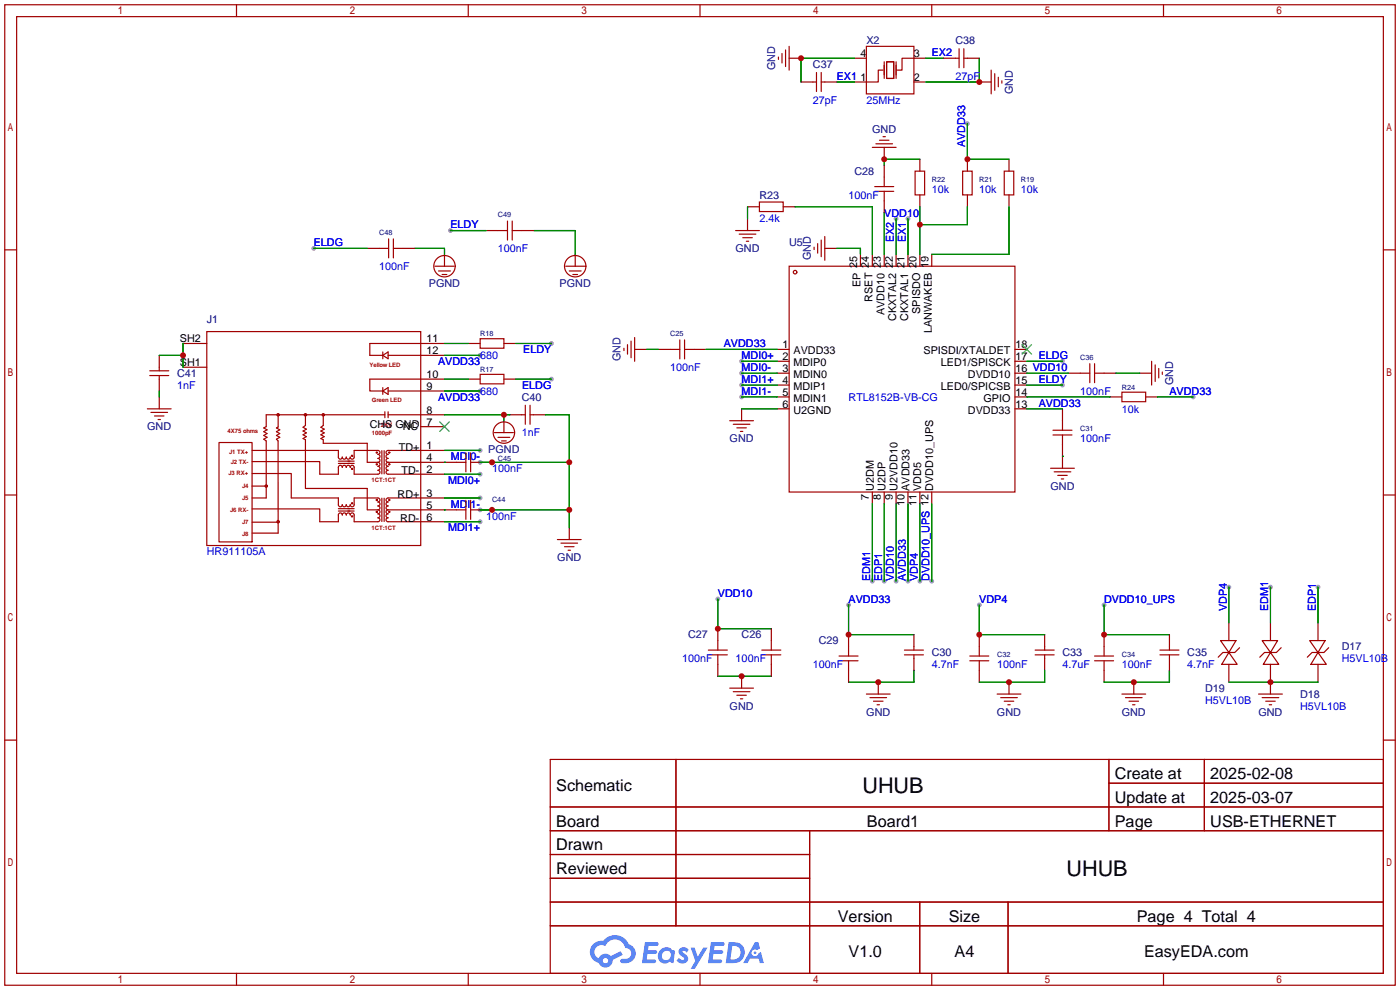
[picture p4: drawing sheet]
<svg xmlns="http://www.w3.org/2000/svg" width="299mm" height="212mm" viewBox="0 0 299 212" stroke-linecap="round" stroke-linejoin="round" font-family="sans-serif">
<g fill="#999">
<circle cx="102.6" cy="101.3" r=".51"/>
<circle cx="158.5" cy="77.2" r=".51"/>
<circle cx="158.5" cy="79.8" r=".51"/>
<circle cx="102.6" cy="96.3" r=".51"/>
<circle cx="158.5" cy="84.8" r=".51"/>
<circle cx="102.6" cy="106.4" r=".51"/>
<circle cx="102.6" cy="111.5" r=".51"/>
<circle cx="158.5" cy="82.3" r=".51"/>
<circle cx="186.4" cy="124.2" r=".51"/>
<circle cx="189" cy="124.2" r=".51"/>
<circle cx="191.5" cy="124.2" r=".51"/>
<circle cx="153.4" cy="128" r=".51"/>
<circle cx="181.4" cy="129.3" r=".51"/>
<circle cx="194.1" cy="124.2" r=".51"/>
<circle cx="209.3" cy="129.3" r=".51"/>
<circle cx="196.6" cy="124.2" r=".51"/>
<circle cx="236" cy="129.3" r=".51"/>
<circle cx="199.1" cy="124.2" r=".51"/>
<circle cx="102.6" cy="75.9" r=".51"/>
<circle cx="102.6" cy="83.6" r=".51"/>
<circle cx="117.9" cy="81" r=".51"/>
<circle cx="117.9" cy="73.4" r=".51"/>
<circle cx="227.1" cy="82.3" r=".51"/>
<circle cx="227.1" cy="77.2" r=".51"/>
<circle cx="206.8" cy="26.4" r=".51"/>
<circle cx="194.1" cy="46.7" r=".51"/>
<circle cx="191.5" cy="46.7" r=".51"/>
<circle cx="102.6" cy="98.8" r=".51"/>
<circle cx="102.6" cy="109" r=".51"/>
<circle cx="67.1" cy="53.1" r=".51"/>
<circle cx="96.3" cy="49.3" r=".51"/>
<circle cx="281.7" cy="125.5" r=".51"/>
<circle cx="271.5" cy="125.5" r=".51"/>
<circle cx="262.6" cy="125.5" r=".51"/>
<circle cx="255" cy="84.8" r=".51"/>
</g>
<g fill="none" stroke="#a10000" stroke-width=".25">
<path d="M1 1h297.2v209.6h-297.2zM3.6 3.6h292.1v204.4h-292.1zM50.5 1v2.6M100.1 1v2.6M149.6 1v2.6M199.1 1v2.6M248.7 1v2.6M1 53.4h2.6M295.7 53.4h2.5M1 105.8h2.6M295.7 105.8h2.5M1 158.2h2.6"/>
<path d="M295.7 158.2h2.5M117.6 162.3h178.1v45.7h-178.1zM117.6 172.5h178.1M117.6 177.5h178.1M144.5 162.3v35.6M173 177.5v30.5M237 162.3v15.2M237 167.4h58.7M257.4 162.3v15.2M117.6 182.6h55.4M117.6 192.8h178.1M117.6 187.7h55.4"/>
<path d="M117.6 197.9h178.1M196.6 192.8v15.2M215.4 192.8v15.2M50.5 208v2.6M100.1 208v2.6M149.6 208v2.6M199.1 208v2.6M248.7 208v2.6"/>
</g>
<g fill="#5487ff">
<path d="M145.3 202.7a1.3 1.3 0 0 1 1.9 .3l-.4 .6a.54 .54 0 0 0-.9-.2l.1 .2a1.34 1.34 0 0 1 .9 1.8 1.47 1.47 0 0 1-2.3-.1l.5-.6 .8 .5a.31 .31 0 0 0 .4-.3 .31 .31 0 0 0-.3-.4 1.12 1.12 0 0 1-.7-1.8z"/>
<path d="M147.6 202.5h.9l.6 2 1.2-2h.9l-2.7 4.6h-.9l1-1.7z"/>
<path d="M137.8 201.4h1.7a1.31 1.31 0 0 1 1.2 .2 .4 .4 0 0 1-.3 .5l-1.8 .1-.1 .9h1.6a.4 .4 0 0 1 .4 .4 .4 .4 0 0 1-.5 .4h-1.6l-.2 1.2h1.4a.46 .46 0 0 1 .5 0 .46 .46 0 0 1 .1 .5l-.4 .2h-2.6z"/>
<path d="M151.9 201.4h1.7a1.32 1.32 0 0 1 1.2 .2 .39 .39 0 0 1-.3 .5l-1.8 .1-.1 .9h1.6a.4 .4 0 0 1 .4 .4 .4 .4 0 0 1-.4 .4h-1.7l-.2 1.2h1.4a.46 .46 0 0 1 .5 0 .46 .46 0 0 1 .1 .5l-.4 .2h-2.6z"/>
<path d="M161.3 201.4h.8l.3 1.3-.6 .4a.75 .75 0 0 0-1.1 .3 .75 .75 0 0 0 .5 1 .75 .75 0 0 0 .9-.7l.5-.2 .6 2.3h-.8l-.3-.9h-1.8l-.5 .9h-1z"/>
<path d="M155.7 201.4l-.6 4.4h1.5a2.27 2.27 0 0 0 2.6-2.2 2.27 2.27 0 0 0-2.7-2.2zM156.5 202.1a1.5 1.5 0 0 1 1.8 1.6 1.5 1.5 0 0 1-1.9 1.4h-.3z"/>
<path d="M141.2 203a1.6 1.6 0 0 0-.3 2.3 1.6 1.6 0 0 0 2.3 .2l.7 .3 .3-2.4-.1-.3-.5-.1a1.58 1.58 0 0 0-2.4 0zM141.8 203.5a.98 .98 0 0 1 1.6 .4 .98 .98 0 0 1-1.1 1.3 .94 .94 0 0 1-.9-.7 .94 .94 0 0 1 .4-1z"/>
<path d="M126.8 201.8a2.37 2.37 0 0 0 1.1 4 1.54 1.54 0 0 0 1.8 1 1.54 1.54 0 0 0 1.2-1.6l2.2-1.1-.5-.8-2 1a1.57 1.57 0 0 0-2.7 .5 1.5 1.5 0 0 1-.7-2.1 1.5 1.5 0 0 1 2.2-.5 2.23 2.23 0 0 1 2.3-1.4 2.23 2.23 0 0 1 2 1.8 1.16 1.16 0 0 1 1.2 1.1 1.16 1.16 0 0 1-1.1 1.2h-.7a.47 .47 0 0 0-.5 .4 .47 .47 0 0 0 .4 .5 2.17 2.17 0 0 0 2.5-.9 2.17 2.17 0 0 0-.3-2.7l-.8-.4a3.2 3.2 0 0 0-5.5-.7l-1.1 .1zM128.8 205.3a.6 .6 0 0 1 1.2 0 .6 .6 0 0 1-1.2 0z"/>
<circle cx="161.4" cy="203.6" r=".28"/>
</g>
<g fill="none" stroke="#a10000" stroke-width=".25">
<path d="M166.4 12.2v.5M167.1 11.4v2.1M167.9 10.7v3.5M168.7 9.9v5.1M173.7 17.5h.8M174.5 15.5v4.1M175.5 15.5v4.1M175.5 17.5h.8M185.2 9.9h10.1v10.2h-10.1zM188.7 15h-1v2.5h-2.5M189 13.2v3.6M189.5 13.2h1.5v3.6h-1.5z"/>
<path d="M191.5 13.2v3.6M195.3 12.4h-2.5v2.6h-1M204.2 12.4h.8M205 10.4v4.1M206 10.4v4.1M206 12.4h.8M211.8 15v5.1M212.6 15.7v3.6M213.4 16.5v2M214.1 17.3v.5M186.4 31.5h5.1M186.9 39.9h4.1"/>
<path d="M187.2 30.7h3.6M188 30h2M188.7 29.2h.5M189 37.8v2.1M195.6 36.6h2v5.1h-2zM205.7 36.6h2.1v5.1h-2.1zM214.6 36.6h2.1v5.1h-2.1zM81 53.1h2.1M83.1 51.1v4M84.1 53.1h2M84.1 51.1v4M93 56.9h4"/>
<path d="M93.7 57.9h2.6M94.5 58.7h1M106.4 49.3h2.1M108.5 47.2v4.1M109.5 49.3h2M109.5 47.2v4.1M120.9 56.9h4.1M121.7 57.9h2.5M122.4 58.7h1M157.2 49.3h5.1M158 50h3.5M158.7 50.8h2.1"/>
<path d="M159.5 51.6h.5M162.3 43.2h5.1v2h-5.1zM168.7 56.9h48.2v48.3h-48.2zM174 52.8v.5M174.8 52.1v2M175.5 51.3v3.6M176.3 50.5v5.1M186.9 40.9h4.1M189 40.9v2M32 79.2h4.1M34 78.5v.7M44.2 70.9h45.7v45.7h-45.7z"/>
<path d="M81.8 75.9l1.1-.7v1.5zM81.8 75.2v1.5M82.9 75.9h7M89.9 73.4h-10.9v2.5h2.8M102.6 72.4h5.1v2h-5.1zM133.3 74.4v.5M134.1 73.7v2M134.9 72.9v3.6M135.6 72.1v5.1M143.3 74.7h2M145.3 72.6v4.1M146.3 72.6v4.1"/>
<path d="M146.3 74.7h2M230.9 79.8h2M232.9 77.7v4.1M233.9 79.8h2.1M233.9 77.7v4.1M246.1 77.2v5.1M246.9 78v3.5M247.6 78.7v2.1M248.4 79.5v.5M31.5 87.4h5.1M32 80.3h4.1M32.3 88.1h3.5"/>
<path d="M33 88.9h2.1M33.8 89.7h.5M34 80.3v.7M46.8 94.6h7.1v21.2h-7.1zM53.9 98.6h14.4v2.7h4v-1.4a.42 .42 0 0 1 .4-.5 .42 .42 0 0 1 .5 .5 .43 .43 0 0 1 .4-.5 .43 .43 0 0 1 .4 .5 .43 .43 0 0 1 .4-.5 .43 .43 0 0 1 .5 .5 .42 .42 0 0 1 .4-.5 .42 .42 0 0 1 .4 .5v1.4h5.1a.42 .42 0 0 0 .4-.4 .42 .42 0 0 0-.4-.4 .43 .43 0 0 0 .4-.4 .43 .43 0 0 0-.4-.4 .43 .43 0 0 0 .4-.5 .43 .43 0 0 0-.4-.4M53.9 96.3h18.4M59.4 88.6v2.7l-.3 .2 .7 .4-.7 .4 .7 .4-.7 .4 .7 .4-.7 .4 .3 .3v19.7h-5.5M65.3 88.6v2.3l-.5 .4 .7 .4-.7 .4 .7 .4-.7 .4 .7 .4-.7 .4 .5 .3v10.4h13.2v4.5l2.3 .1M69.1 88.6v2.3l-.5 .4 .7 .4-.7 .4 .7 .4-.7 .4 .7 .4-.7 .4 .5 .3v.7h9.4v4.1h2.3M72.3 96.3v1.4M72.3 97.7a.42 .42 0 0 0 .4 .4 .42 .42 0 0 0 .5-.4 .43 .43 0 0 0 .4 .4 .43 .43 0 0 0 .4-.4 .43 .43 0 0 0 .4 .4 .43 .43 0 0 0 .5-.4 .42 .42 0 0 0 .4 .4 .42 .42 0 0 0 .4-.4v-1.4h5.1a.43 .43 0 0 1 .4 .4 .43 .43 0 0 1-.4 .4 .43 .43 0 0 1 .4 .4 .43 .43 0 0 1-.4 .5 .42 .42 0 0 1 .4 .4 .42 .42 0 0 1-.4 .4M72.3 98.6h3.4"/>
<path d="M72.3 99h3.4M81.6 96.3v5M81.8 83.6l1.1-.8v1.5zM81.8 82.8v1.5M82.1 96.3v5M82.3 88.6h-25.4v2.6l-.5 .3 .7 .4-.7 .4 .7 .4-.7 .4 .7 .4-.7 .4 .5 .3v12.2h-3M82.3 88v1.3M82.9 88.6h7M82.9 88v1.3M82.9 83.6h7M82.9 98.8h7M82.9 98.8a.43 .43 0 0 0-.4 .4 .43 .43 0 0 0 .4 .5 .43 .43 0 0 0-.4 .4 .43 .43 0 0 0 .4 .4 .42 .42 0 0 0-.4 .4 .42 .42 0 0 0 .4 .4h7"/>
<path d="M89.9 81h-10.9v2.6h2.8M89.9 96.3h-7a.43 .43 0 0 0-.4 .4 .43 .43 0 0 0 .4 .4 .43 .43 0 0 0-.4 .4 .43 .43 0 0 0 .4 .5 .42 .42 0 0 0-.4 .4 .42 .42 0 0 0 .4 .4M97.5 98.8h2.1M99.6 96.8v4M100.6 98.8h2M100.6 96.8v4M102.6 80h5.1v2h-5.1zM105.7 92.5h4M106.4 93.5h2.6M107.2 94.2h1M111.5 88.6h.8M112.3 86.6v4.1"/>
<path d="M113.3 88.6h.7M113.3 86.6v4.1M156 89.9h5M156.7 90.7h3.6M157.5 91.4h2M158.2 92.2h.5M225 91.9h4.1M225 93h4.1M227.1 89.9v2M227.1 93v2M239.8 83.8h5.1v2.1h-5.1zM53.8 103.9h3.1"/>
<path d="M53.9 108.8h14.4v2.7h4v-1.4a.42 .42 0 0 1 .4-.5 .42 .42 0 0 1 .5 .5 .43 .43 0 0 1 .4-.5 .43 .43 0 0 1 .4 .5 .43 .43 0 0 1 .4-.5 .43 .43 0 0 1 .5 .5 .42 .42 0 0 1 .4-.5 .42 .42 0 0 1 .4 .5v1.4h5.1a.42 .42 0 0 0 .4-.4 .42 .42 0 0 0-.4-.4 .43 .43 0 0 0 .4-.5 .43 .43 0 0 0-.4-.4 .43 .43 0 0 0 .4-.4 .43 .43 0 0 0-.4-.4M53.9 101.2h8.4v5.2h10v1.5a.42 .42 0 0 0 .4 .4 .42 .42 0 0 0 .5-.4 .43 .43 0 0 0 .4 .4 .43 .43 0 0 0 .4-.4 .43 .43 0 0 0 .4 .4 .43 .43 0 0 0 .5-.4 .42 .42 0 0 0 .4 .4 .42 .42 0 0 0 .4-.4v-1.5h5.1a.43 .43 0 0 1 .4 .5 .43 .43 0 0 1-.4 .4 .43 .43 0 0 1 .4 .4 .43 .43 0 0 1-.4 .4 .42 .42 0 0 1 .4 .4 .42 .42 0 0 1-.4 .5M53.9 111.6h5.5M72.3 108.7h3.4M72.3 109.2h3.4M81.6 106.5v5M82.1 106.5v5M82.9 109h7M82.9 109a.43 .43 0 0 0-.4 .4 .43 .43 0 0 0 .4 .4 .43 .43 0 0 0-.4 .4 .43 .43 0 0 0 .4 .5 .42 .42 0 0 0-.4 .4 .42 .42 0 0 0 .4 .4h7M89.9 106.4h-7a.43 .43 0 0 0-.4 .5 .43 .43 0 0 0 .4 .4 .43 .43 0 0 0-.4 .4 .43 .43 0 0 0 .4 .4 .42 .42 0 0 0-.4 .4 .42 .42 0 0 0 .4 .5M97.5 109h2.1M99.6 106.9v4.1"/>
<path d="M100.6 109h2M100.6 106.9v4.1M119.1 115.3h5.1M119.9 116.1h3.5M120.6 116.8h2.1M121.4 117.6h.5M224.5 100.1h5.1M225.3 100.8h3.6M226.1 101.6h2M226.8 102.4h.5M151.4 140h4M151.4 138.9h4"/>
<path d="M153.4 136.9v2M153.4 140v2M162.8 140h4.1M162.8 138.9h4.1M164.8 136.9v2M164.8 140v2M181.4 138.2v2M193.3 140h4.1M193.3 138.9h4.1M195.3 138.2v.7M195.3 140v.7M209.3 138.2v2"/>
<path d="M221.2 140h4.1M221.2 138.9h4.1M223.3 138.2v.7M223.3 140v.7M236 138.2v2M247.9 140h4.1M247.9 138.9h4.1M249.9 138.2v.7M249.9 140v.7M260.9 136.9h3.3l-1.6 2.5zM262.6 139.4l1.8 2.6h-3.3zM264.9 138.4l-1 1h-2.5l-1.1 1.1"/>
<path d="M269.7 136.9h3.3l-1.5 2.5zM271.5 139.4l1.8 2.6h-3.3zM273.8 138.4l-1 1h-2.5l-1.1 1.1M279.9 136.9h3.3l-1.5 2.5zM281.7 139.4l1.8 2.6h-3.3zM284 138.4l-1 1h-2.6l-1 1.1M156 147.1h5M156.7 147.8h3.6M157.5 148.6h2M158.2 149.4h.5M179.3 140.2h4.1M179.3 141.2h4.1"/>
<path d="M181.4 141.2v2.1M185.2 148.3h5M185.9 149.1h3.6M186.7 149.9h2M187.5 150.6h.5M207.3 140.2h4M207.3 141.2h4M209.3 141.2v2.1M213.1 148.3h5.1M213.9 149.1h3.5M214.6 149.9h2.1M215.4 150.6h.5"/>
<path d="M233.9 140.2h4.1M233.9 141.2h4.1M236 141.2v2.1M239.8 148.3h5.1M240.5 149.1h3.6M241.3 149.9h2M242.1 150.6h.5M269 148.3h5.1M269.7 149.1h3.6M270.5 149.9h2M271.3 150.6h.5"/>
<circle cx="95" cy="56.9" r="2.29"/>
<circle cx="122.9" cy="56.9" r="2.29"/>
<circle cx="169.9" cy="58.2" r=".38"/>
<circle cx="59.4" cy="88.6" r=".25"/>
<circle cx="65.3" cy="88.6" r=".25"/>
<circle cx="69.1" cy="88.6" r=".25"/>
<circle cx="75.2" cy="97.4" r=".13"/>
<circle cx="80.5" cy="99.2" r=".13"/>
<circle cx="80.5" cy="96.7" r=".13"/>
<circle cx="83.2" cy="99.2" r=".13"/>
<circle cx="83.2" cy="96.7" r=".13"/>
<circle cx="107.7" cy="92.5" r="2.29"/>
<circle cx="56.9" cy="103.9" r=".25"/>
<circle cx="59.4" cy="111.5" r=".25"/>
<circle cx="75.2" cy="107.6" r=".13"/>
<circle cx="75.2" cy="110.4" r=".13"/>
<circle cx="75.2" cy="100.2" r=".13"/>
<circle cx="80.5" cy="106.9" r=".13"/>
<circle cx="80.5" cy="109.4" r=".13"/>
<circle cx="83.2" cy="106.9" r=".13"/>
<circle cx="83.2" cy="109.4" r=".13"/>
</g>
<g fill="none" stroke="#870000" stroke-width=".25">
<path d="M168.7 12.4h2.5M171.2 17.5h2.5M176.3 17.5h2.5M182.6 12.4h2.6M182.6 17.5h2.6M195.3 12.4h2.6M195.3 17.5h2.6M201.7 12.4h2.5M206.8 12.4h2.5M209.3 17.5h2.5M189 31.5v2.5M189 35.3v2.5"/>
<path d="M196.6 34v2.6M206.8 34v2.6M215.6 34v2.6M78.5 53.1h2.5M86.1 53.1h2.5M95 54.4v2.5M103.9 49.3h2.5M111.5 49.3h2.5M122.9 54.4v2.5M159.8 44.2h2.5M159.8 46.7v2.6M167.4 44.2h2.5"/>
<path d="M176.3 53.1h2.5M183.9 54.4v2.5M186.4 54.4v2.5M189 42.9v2.6M189 54.4v2.5M191.5 54.4v2.5M194.1 54.4v2.5M196.6 41.7v2.5M196.6 54.4v2.5M199.1 54.4v2.5M206.8 41.7v2.5M215.6 41.7v2.5"/>
<path d="M34 75.9v2.6M39.1 73.4h5.1M39.1 78.5h5.1M89.9 73.4h5.1M89.9 75.9h5.1M100.1 73.4h2.5M107.7 73.4h2.5M135.6 74.7h2.6M140.7 74.7h2.6M148.3 74.7h2.6M166.1 74.7h2.6M166.1 77.2h2.6"/>
<path d="M166.1 79.8h2.6M216.9 74.7h2.6M216.9 77.2h2.6M216.9 79.8h2.6M228.3 79.8h2.6M236 79.8h2.5M243.6 79.8h2.5M34 81v2.6M34 84.8v2.6M89.9 96.3h5.1M89.9 98.8h7.6M89.9 91.2h5.1"/>
<path d="M89.9 88.6h5.1M89.9 83.6h5.1M89.9 81h5.1M100.1 81h2.5M102.6 98.8h2.6M107.7 81h2.5M107.7 89.9v2.6M109 88.6h2.5M114 88.6h2.6M158.5 87.4v2.5M166.1 82.3h2.6M166.1 84.8h2.6"/>
<path d="M166.1 87.4h2.6M216.9 82.3h2.6M216.9 84.8h2.6M216.9 87.4h2.6M227.1 87.4v2.5M227.1 95v5.1M237.2 84.8h2.6M244.9 84.8h2.5M89.9 111.5h5.1M89.9 109h7.6M89.9 106.4h5.1M89.9 101.3h5.1"/>
<path d="M102.6 109h2.6M121.7 112.8v2.5M186.4 105.2v2.5M189 105.2v2.5M191.5 105.2v2.5M194.1 105.2v2.5M196.6 105.2v2.5M199.1 105.2v2.5M153.4 134.4v2.5M164.8 134.4v2.5M181.4 135.6v2.6M195.3 135.6v2.6"/>
<path d="M209.3 135.6v2.6M223.3 135.6v2.6M236 135.6v2.6M249.9 135.6v2.6M262.6 133.1v3.8M271.5 133.1v3.8M281.7 133.1v3.8M153.4 142v2.5M158.5 144.5v2.6M164.8 142v2.5M181.4 143.3v2.5M187.7 145.8v2.5"/>
<path d="M195.3 140.7v2.6M209.3 143.3v2.5M215.6 145.8v2.5M223.3 140.7v2.6M236 143.3v2.5M242.3 145.8v2.5M249.9 140.7v2.6M262.6 142v3.8M271.5 142v6.3M281.7 142v3.8"/>
</g>
<path d="M218.4 73.7l2.1 2M220.5 73.7l-2.1 2M94 90.2l2 2M96 90.2l-2 2" fill="none" stroke="#3c3" stroke-width=".25"/>
<g fill="none" stroke="#008700" stroke-width=".25">
<path d="M178.8 17.5h3.8M182.6 12.4h-11.4v5.1M197.9 12.4h3.8M209.3 12.4v5.1h-11.4M196.6 34h-7.6v1.3M206.8 26.4v7.6h8.8M67.1 53.1h11.4M88.6 53.1h6.4v1.3M96.3 49.3h7.6M114 49.3h8.9v5.1M159.8 44.2v2.5M169.9 44.2h16.5v10.2"/>
<path d="M178.8 53.1h5.1v1.3M189 45.5v8.9M191.5 46.7v7.7M194.1 46.7v7.7M196.6 44.2v10.2M206.8 44.2v3.8h-10.2M215.6 44.2v10.2h-16.5M34 75.9h5.1M39.1 73.4v5.1M95 75.9h7.6M95 73.4h5.1M110.2 73.4h7.7"/>
<path d="M138.2 74.7h2.5M150.9 74.7h15.2M158.5 77.2h7.6M158.5 79.8h7.6M219.5 77.2h7.6M219.5 79.8h8.8M238.5 79.8h5.1M34 83.6v1.2M95 98.8h.1M95 96.3h7.6M95 83.6h7.6M95 81h5.1"/>
<path d="M95 88.6h14M102.6 98.8h19.1M107.7 88.6v1.3M110.2 81h7.7M116.6 88.6h5.1v24.2M158.5 84.8h7.6M158.5 82.3h7.6M158.5 87.4h7.6M219.5 84.8h17.7M219.5 82.3h7.6M219.5 87.4h7.6M227.1 97.5h.1"/>
<path d="M247.4 84.8h7.6M95 109h.1M95 101.3h7.6M95 106.4h7.6M95 111.5h7.6M102.6 109h19.1M186.4 107.7v16.5M189 107.7v16.5M191.5 107.7v16.5M194.1 107.7v16.5M196.6 107.7v16.5M199.1 107.7v16.5"/>
<path d="M153.4 128v6.4h11.4M181.4 129.3v6.3h13.9M209.3 129.3v6.3h14M236 129.3v6.3h13.9M262.6 125.5v7.6M271.5 125.5v7.6M281.7 125.5v7.6M153.4 144.5h11.4M195.3 143.3v2.5h-13.9M223.3 143.3v2.5h-14M249.9 143.3v2.5h-13.9M262.6 145.8h19.1"/>
</g>
<g fill="#c00">
<circle cx="153.4" cy="134.4" r=".63"/>
<circle cx="158.5" cy="144.5" r=".63"/>
<circle cx="189" cy="34" r=".63"/>
<circle cx="181.4" cy="135.6" r=".63"/>
<circle cx="187.7" cy="145.8" r=".63"/>
<circle cx="209.3" cy="135.6" r=".63"/>
<circle cx="215.6" cy="145.8" r=".63"/>
<circle cx="236" cy="135.6" r=".63"/>
<circle cx="242.3" cy="145.8" r=".63"/>
<circle cx="196.6" cy="48" r=".63"/>
<circle cx="206.8" cy="34" r=".63"/>
<circle cx="209.3" cy="17.5" r=".63"/>
<circle cx="171.2" cy="12.4" r=".63"/>
<circle cx="107.7" cy="88.6" r=".63"/>
<circle cx="39.1" cy="75.9" r=".63"/>
<circle cx="105.2" cy="98.8" r=".63"/>
<circle cx="121.7" cy="98.8" r=".63"/>
<circle cx="121.7" cy="109" r=".63"/>
<circle cx="105.2" cy="109" r=".63"/>
<circle cx="271.5" cy="145.8" r=".63"/>
</g>
<g font-size="4.6">
<text x="184.3" y="169.4">UHUB</text>
<text x="227.9" y="187.2">UHUB</text>
</g>
<g font-size="3.5">
<text x="238.3" y="166.5">Create at</text>
<text x="258.7" y="166.5">2025-02-08</text>
<text x="118.9" y="169.1">Schematic</text>
<text x="238.3" y="171.6">Update at</text>
<text x="258.7" y="171.6">2025-03-07</text>
<text x="118.9" y="176.7">Board</text>
<text x="185.3" y="176.7">Board1</text>
<text x="238.3" y="176.7">Page</text>
<text x="258.7" y="176.7">USB-ETHERNET</text>
<text x="118.9" y="181.8">Drawn</text>
<text x="118.9" y="186.8">Reviewed</text>
<text x="179.1" y="197">Version</text>
<text x="202.8" y="197">Size</text>
<text x="243" y="197">Page 4 Total 4</text>
<text x="181.4" y="204.6">V1.0</text>
<text x="204" y="204.6">A4</text>
<text x="244.5" y="204.6">EasyEDA.com</text>
</g>
<g font-size="2.3" fill="#000080">
<text x="185.2" y="9.4">X2</text>
<text x="204.2" y="9.4">C38</text>
<text x="165.7" y="15" transform="rotate(-90 165.7 15)">GND</text>
<text x="173.7" y="14.5">C37</text>
<text x="216.5" y="20.1" transform="rotate(-90 216.5 20.1)">GND</text>
<text x="186.4" y="28.5">GND</text>
<text x="182.6" y="37.4">C28</text>
<text x="162.3" y="42.5">R23</text>
<text x="157.2" y="53.9">GND</text>
<text x="168.7" y="52.6">U5</text>
<text x="173.3" y="55.7" transform="rotate(-90 173.3 55.7)">GND</text>
<text x="91.7" y="61.3">PGND</text>
<text x="119.6" y="61.3">PGND</text>
<text x="44.2" y="69.1">J1</text>
<text x="132.6" y="77.2" transform="rotate(-90 132.6 77.2)">GND</text>
<text x="37.8" y="80.6">C41</text>
<text x="250.7" y="82.3" transform="rotate(-90 250.7 82.3)">GND</text>
<text x="111.5" y="85.6">C40</text>
<text x="31.5" y="92">GND</text>
<text x="155.9" y="94.5">GND</text>
<text x="104.4" y="96.8">PGND</text>
<text x="224.5" y="104.7">GND</text>
<text x="119.1" y="119.9">GND</text>
<text x="147.1" y="136.4">C27</text>
<text x="158.5" y="136.4">C26</text>
<text x="175" y="137.7">C29</text>
<text x="199.1" y="140.3">C30</text>
<text x="227.1" y="140.3">C33</text>
<text x="253.7" y="140.3">C35</text>
<text x="286.8" y="139">D17</text>
<text x="257.6" y="147.9">D19</text>
<text x="277.9" y="149.1">D18</text>
<text x="155.9" y="151.7">GND</text>
<text x="185.1" y="153">GND</text>
<text x="213.1" y="153">GND</text>
<text x="239.8" y="153">GND</text>
<text x="269" y="153">GND</text>
</g>
<g font-size="2.3" fill="#00f">
<text x="199.1" y="12">EX2</text>
<text x="178.8" y="17.1">EX1</text>
<text x="204.2" y="17.1">27pF</text>
<text x="173.7" y="22.1">27pF</text>
<text x="185.2" y="22.1">25MHz</text>
<text x="206.3" y="31.5" transform="rotate(-90 206.3 31.5)">AVDD33</text>
<text x="199.1" y="41.2">10k</text>
<text x="209.3" y="41.2">10k</text>
<text x="218.2" y="41.2">10k</text>
<text x="162.3" y="47.5">2.4k</text>
<text x="181.4" y="42.5">100nF</text>
<text x="189" y="46.3">VDD10</text>
<text x="67.1" y="52.6">ELDG</text>
<text x="96.3" y="48.8">ELDY</text>
<text x="106.4" y="53.9">100nF</text>
<text x="191.1" y="51.8" transform="rotate(-90 191.1 51.8)">EX2</text>
<text x="193.6" y="51.8" transform="rotate(-90 193.6 51.8)">EX1</text>
<text x="81" y="57.7">100nF</text>
<text x="102.6" y="76.8">680</text>
<text x="111.8" y="75.5">ELDY</text>
<text x="154.7" y="74.2">AVDD33</text>
<text x="158.5" y="76.8">MDI0+</text>
<text x="222" y="76.8">ELDG</text>
<text x="37.8" y="83.1">1nF</text>
<text x="93.6" y="78">AVDD33</text>
<text x="111.6" y="83.1">ELDG</text>
<text x="143.3" y="79.3">100nF</text>
<text x="158.5" y="79.3">MDI0-</text>
<text x="158.5" y="81.8">MDI1+</text>
<text x="222" y="81.8">ELDY</text>
<text x="93.6" y="85.6">AVDD33</text>
<text x="102.6" y="84.4">680</text>
<text x="158.5" y="84.4">MDI1-</text>
<text x="181.4" y="85.6">RTL8152B-VB-CG</text>
<text x="222" y="86.9">AVDD33</text>
<text x="230.9" y="84.4">100nF</text>
<text x="239.8" y="88.2">10k</text>
<text x="249.9" y="84.4">AVDD33</text>
<text x="111.5" y="93.3">1nF</text>
<text x="230.9" y="94.5">100nF</text>
<text x="96.3" y="98.3">MDI0-</text>
<text x="105.2" y="100.9">100nF</text>
<text x="95.8" y="103.4">MDI0+</text>
<text x="95.8" y="113.6">MDI1+</text>
<text x="96.3" y="108.5">MDI1-</text>
<text x="103.9" y="111">100nF</text>
<text x="44.2" y="118.7">HR911105A</text>
<text x="186" y="124.2" transform="rotate(-90 186 124.2)">EDM1</text>
<text x="188.5" y="124.2" transform="rotate(-90 188.5 124.2)">EDP1</text>
<text x="191.1" y="124.2" transform="rotate(-90 191.1 124.2)">VDD10</text>
<text x="193.6" y="124.2" transform="rotate(-90 193.6 124.2)">AVDD33</text>
<text x="196.1" y="124.2" transform="rotate(-90 196.1 124.2)">VDP4</text>
<text x="198.7" y="124.2" transform="rotate(-90 198.7 124.2)">DVDD10_UPS 12</text>
<text x="153.4" y="127.6">VDD10</text>
<text x="181.4" y="128.8">AVDD33</text>
<text x="209.3" y="128.8">VDP4</text>
<text x="236" y="128.8">DVDD10_UPS</text>
<text x="262.2" y="130.6" transform="rotate(-90 262.2 130.6)">VDP4</text>
<text x="271.1" y="130.6" transform="rotate(-90 271.1 130.6)">EDM1</text>
<text x="281.2" y="130.6" transform="rotate(-90 281.2 130.6)">EDP1</text>
<text x="145.8" y="141.5">100nF</text>
<text x="157.2" y="141.5">100nF</text>
<text x="173.7" y="142.8">100nF</text>
<text x="199.1" y="142.8">4.7nF</text>
<text x="213.1" y="142.8">100nF</text>
<text x="227.1" y="142.8">4.7uF</text>
<text x="239.8" y="142.8">100nF</text>
<text x="253.7" y="142.8">4.7nF</text>
<text x="286.8" y="141.5">H5VL10B</text>
<text x="257.6" y="150.4">H5VL10B</text>
<text x="277.9" y="151.7">H5VL10B</text>
</g>
<g font-size="2.3">
<text x="183.9" y="12.2">4</text>
<text x="183.9" y="17.3">1</text>
<text x="195.3" y="17.3">2</text>
<text x="195.3" y="12.2">3</text>
<text x="183.2" y="57.3" transform="rotate(-90 183.2 57.3)">25</text>
<text x="185.7" y="57.3" transform="rotate(-90 185.7 57.3)">24</text>
<text x="188.3" y="57.3" transform="rotate(-90 188.3 57.3)">23</text>
<text x="190.8" y="57.3" transform="rotate(-90 190.8 57.3)">22</text>
<text x="193.3" y="57.3" transform="rotate(-90 193.3 57.3)">21</text>
<text x="195.9" y="57.3" transform="rotate(-90 195.9 57.3)">20</text>
<text x="198.4" y="57.3" transform="rotate(-90 198.4 57.3)">19</text>
<text x="183.9" y="61.4" transform="rotate(-90 183.9 61.4)">EP</text>
<text x="186.5" y="64.5" transform="rotate(-90 186.5 64.5)">RSET</text>
<text x="189" y="67.3" transform="rotate(-90 189 67.3)">AVDD10</text>
<text x="191.6" y="68.6" transform="rotate(-90 191.6 68.6)">CKXTAL2</text>
<text x="194.1" y="68.6" transform="rotate(-90 194.1 68.6)">CKXTAL1</text>
<text x="196.6" y="67" transform="rotate(-90 196.6 67)">SPISDO</text>
<text x="199.2" y="71.2" transform="rotate(-90 199.2 71.2)">LANWAKEB</text>
<text x="38.4" y="73.2">SH2</text>
<text x="91.2" y="73.2">11</text>
<text x="91.2" y="75.7">12</text>
<text x="167.2" y="74.4">1</text>
<text x="167.2" y="77">2</text>
<text x="169.6" y="75.7">AVDD33</text>
<text x="197.4" y="75.7">SPISDI/XTALDET</text>
<text x="217" y="77">17</text>
<text x="217" y="74.4">18</text>
<text x="38.4" y="78.3">SH1</text>
<text x="91.2" y="83.3">9</text>
<text x="91.2" y="80.8">10</text>
<text x="167.2" y="79.5">3</text>
<text x="167.2" y="82.1">4</text>
<text x="169.6" y="78.3">MDIP0</text>
<text x="169.6" y="80.8">MDIN0</text>
<text x="169.6" y="83.3">MDIP1</text>
<text x="201.1" y="83.3">LED0/SPICSB</text>
<text x="201.1" y="78.3">LED1/SPISCK</text>
<text x="206.9" y="80.8">DVDD10</text>
<text x="217" y="82.1">15</text>
<text x="217" y="79.5">16 VDD10</text>
<text x="91.2" y="88.4">8</text>
<text x="167.2" y="84.6">5</text>
<text x="167.2" y="87.1">6</text>
<text x="169.6" y="85.9">MDIN1</text>
<text x="169.6" y="88.4">U2GND</text>
<text x="206.9" y="88.4">DVDD33</text>
<text x="210.2" y="85.9">GPIO</text>
<text x="217" y="87.1">13</text>
<text x="217" y="84.6">14</text>
<text x="79" y="91.5">CHS GND</text>
<text x="86.1" y="92">NC</text>
<text x="91.2" y="91">7</text>
<text x="85.2" y="96.3">TD+</text>
<text x="85.8" y="101.4">TD-</text>
<text x="91.2" y="96">1</text>
<text x="91.2" y="98.6">4</text>
<text x="91.2" y="101.1">2</text>
<text x="85" y="106.5">RD+</text>
<text x="91.2" y="106.2">3</text>
<text x="185.7" y="106.8" transform="rotate(-90 185.7 106.8)">7</text>
<text x="186.7" y="104.9" transform="rotate(-90 186.7 104.9)">U2DM</text>
<text x="188.3" y="106.8" transform="rotate(-90 188.3 106.8)">8</text>
<text x="189.3" y="104.9" transform="rotate(-90 189.3 104.9)">U2DP</text>
<text x="190.8" y="106.8" transform="rotate(-90 190.8 106.8)">9</text>
<text x="191.8" y="104.9" transform="rotate(-90 191.8 104.9)">U2VDD10</text>
<text x="194.4" y="104.9" transform="rotate(-90 194.4 104.9)">AVDD33</text>
<text x="196.9" y="104.9" transform="rotate(-90 196.9 104.9)">VDD5</text>
<text x="199.4" y="104.9" transform="rotate(-90 199.4 104.9)">DVDD10_UPS</text>
<text x="85.6" y="111.5">RD-</text>
<text x="91.2" y="111.3">6</text>
<text x="91.2" y="108.7">5</text>
<text x="193.3" y="108.1" transform="rotate(-90 193.3 108.1)">10</text>
<text x="195.9" y="108.1" transform="rotate(-90 195.9 108.1)">11</text>
</g>
<g font-size="1.6" fill="#000080">
<text x="199.1" y="38.8">R22</text>
<text x="209.3" y="38.8">R21</text>
<text x="218.2" y="38.8">R19</text>
<text x="106.4" y="46.4">C49</text>
<text x="81" y="50.2">C48</text>
<text x="102.6" y="71.8">R18</text>
<text x="143.3" y="71.8">C25</text>
<text x="230.9" y="76.9">C36</text>
<text x="102.6" y="79.4">R17</text>
<text x="239.8" y="83.3">R24</text>
<text x="230.9" y="92.1">C31</text>
<text x="106.4" y="98.5">C45</text>
<text x="105.2" y="107.4">C44</text>
<text x="213.1" y="140.4">C32</text>
<text x="239.8" y="140.4">C34</text>
</g>
<g font-size="1.3" fill="#a00000">
<text x="79" y="78.5">Yellow LED</text>
<text x="79.4" y="85.8">Green LED</text>
<text x="48.6" y="92.4">4X75 ohms</text>
<text x="79.5" y="92.9">1000pF</text>
<text x="81.4" y="91.2">2KV</text>
<text x="48.8" y="101.6">J3 RX+</text>
<text x="49" y="97">J1 TX+</text>
<text x="49.3" y="99.3">J2 TX-</text>
<text x="51.7" y="106.9">J5</text>
<text x="51.7" y="104.3">J4</text>
<text x="79.4" y="103.1">1CT:1CT</text>
<text x="49.2" y="109.4">J6 RX-</text>
<text x="51.7" y="112">J7</text>
<text x="79.4" y="113.3">1CT:1CT</text>
<text x="51.7" y="114.5">J8</text>
</g>
</svg>
